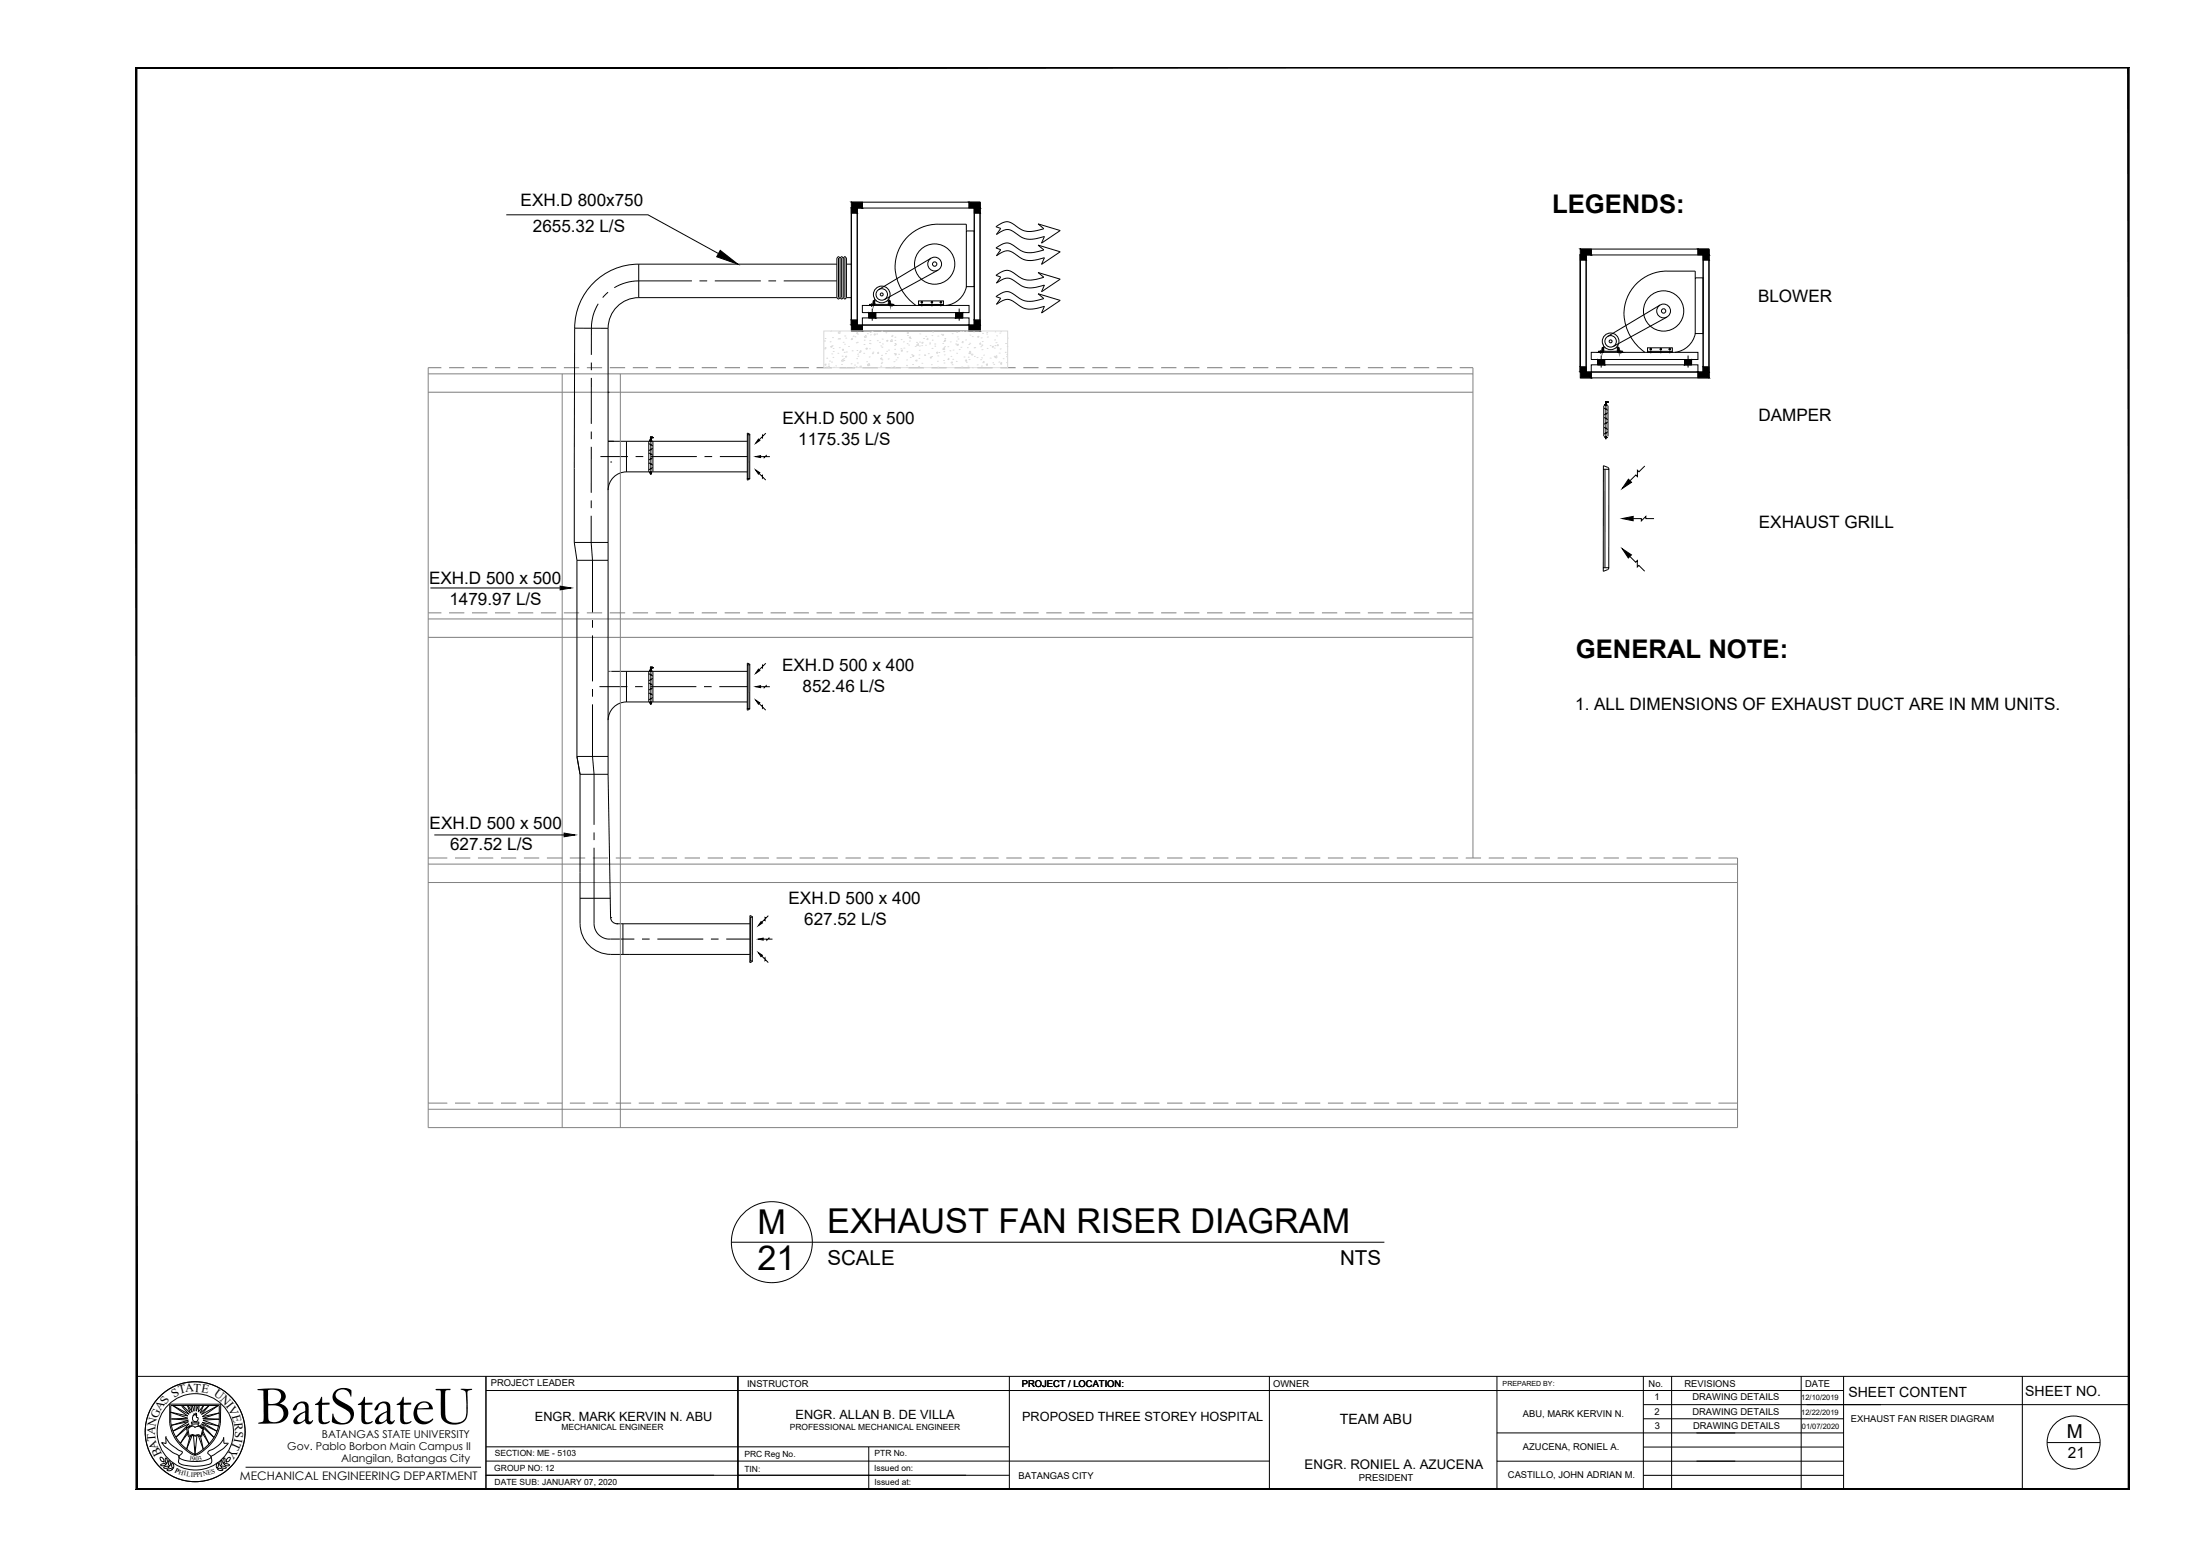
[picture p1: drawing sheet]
<svg xmlns="http://www.w3.org/2000/svg" width="420mm" height="297mm" viewBox="0 0 420 297" stroke-linecap="round" stroke-linejoin="round" font-family="sans-serif">
<!-- layer: 0 -->
<g fill="none" stroke="#000" stroke-width=".19">
<path d="M96.7 41h27.1l13.4 7.4M160.1 49.3v7.5M160.4 49.3l-.3-.3-.3 .3v7.5l.3 .3 .3-.3M160.4 49.3v7.5M160.4 56.8l.3 .3 .3-.3M160.4 49.3l.3-.3 .3 .3M160.7 49.3v7.5M161 49.3v7.5M161 49.3l.4-.3 .2 .3v7.5l-.2 .3-.4-.3M161.4 49.3v7.5M116.1 74.9h.1M116.6 88.2h.1"/>
<path d="M82.2 112.2h24.8M83 159.4h24.7M110.8 171.5h5.7M113.5 171.5v4.8a2.94 2.94 0 0 0 3.1 3h4.5M116.6 175.2h.1M117.8 176.3h.1M122.6 179.3h1.5M125.5 179.3h8.8M135.8 179.3h1.4M138.7 179.3h4.5M139.7 237.1h124.7"/>
<circle cx="147.4" cy="237.1" r="7.7"/>
</g>
<g fill="none" stroke="#808080" stroke-width=".19">
<path d="M81.8 71.4h199.5M81.8 74.9h199.5M84.3 70.2h-2.5v145.1h250v-51.5h-3.6M85.8 70.2h2.9M90.1 70.2h3M94.5 70.2h3M98.9 70.2h2.9M103.3 70.2h2.9M107.7 70.2h2.9M112.1 70.2h2.9M116.5 70.2h2.9M120.9 70.2h2.9"/>
<path d="M125.2 70.2h3M129.6 70.2h2.9M134 70.2h2.9M138.4 70.2h2.9M142.8 70.2h2.9M147.2 70.2h2.9M151.6 70.2h2.9M155.9 70.2h3M160.3 70.2h3M164.7 70.2h3M169.1 70.2h2.9M173.5 70.2h2.9"/>
<path d="M177.9 70.2h2.9M182.3 70.2h2.9M186.7 70.2h2.9M191.1 70.2h2.9M195.4 70.2h3M199.8 70.2h2.9M204.2 70.2h2.9M208.6 70.2h2.9M213 70.2h2.9M217.4 70.2h2.9M221.8 70.2h2.9M226.1 70.2h3"/>
<path d="M230.5 70.2h3M234.9 70.2h2.9M239.3 70.2h2.9M243.7 70.2h2.9M248.1 70.2h2.9M252.5 70.2h2.9M256.9 70.2h2.9M261.2 70.2h3M265.6 70.2h3M270 70.2h2.9M274.4 70.2h2.9M278.8 70.2h2.5v93.6"/>
<path d="M81.8 118.2h199.5M81.8 117h2.5M85.8 117h2.9M90.1 117h3M94.5 117h3M98.9 117h2.9M103.3 117h2.9M107.7 117h2.9M112.1 117h2.9M116.5 117h2.9M120.9 117h2.9M125.2 117h3"/>
<path d="M129.6 117h2.9M134 117h2.9M138.4 117h2.9M142.8 117h2.9M147.2 117h2.9M151.6 117h2.9M155.9 117h3M160.3 117h3M164.7 117h3M169.1 117h2.9M173.5 117h2.9M177.9 117h2.9"/>
<path d="M182.3 117h2.9M186.7 117h2.9M191.1 117h2.9M195.4 117h3M199.8 117h2.9M204.2 117h2.9M208.6 117h2.9M213 117h2.9M217.4 117h2.9M221.8 117h2.9M226.1 117h3M230.5 117h3"/>
<path d="M234.9 117h2.9M239.3 117h2.9M243.7 117h2.9M248.1 117h2.9M252.5 117h2.9M256.9 117h2.9M261.2 117h3M265.6 117h3M270 117h2.9M274.4 117h2.9M278.8 117h2.5M81.8 121.7h199.5"/>
<path d="M81.8 165h250M81.8 163.8h3.6M81.8 168.5h250M86.9 163.8h2.9M91.3 163.8h2.9M95.7 163.8h2.9M100.1 163.8h2.9M104.4 163.8h3M108.8 163.8h3M113.2 163.8h2.9M117.6 163.8h2.9M122 163.8h2.9"/>
<path d="M126.4 163.8h2.9M130.8 163.8h2.9M135.1 163.8h3M139.5 163.8h3M143.9 163.8h3M148.3 163.8h2.9M152.7 163.8h2.9M157.1 163.8h2.9M161.5 163.8h2.9M165.9 163.8h2.9M170.3 163.8h2.9M174.6 163.8h3"/>
<path d="M179 163.8h2.9M183.4 163.8h2.9M187.8 163.8h2.9M192.2 163.8h2.9M196.6 163.8h2.9M201 163.8h2.9M205.3 163.8h3M209.7 163.8h3M214.1 163.8h2.9M218.5 163.8h2.9M222.9 163.8h2.9M227.3 163.8h2.9"/>
<path d="M231.7 163.8h2.9M236.1 163.8h2.9M240.4 163.8h3M244.8 163.8h3M249.2 163.8h2.9M253.6 163.8h2.9M258 163.8h2.9M262.4 163.8h2.9M266.8 163.8h2.9M271.2 163.8h2.9M275.5 163.8h3M279.9 163.8h3"/>
<path d="M284.3 163.8h2.9M288.7 163.8h2.9M293.1 163.8h2.9M297.5 163.8h2.9M301.9 163.8h2.9M306.2 163.8h3M310.6 163.8h3M315 163.8h3M319.4 163.8h2.9M323.8 163.8h2.9M81.8 211.8h250M81.8 210.6h3.6"/>
<path d="M86.9 210.6h2.9M91.3 210.6h2.9M95.7 210.6h2.9M100.1 210.6h2.9M104.4 210.6h3M108.8 210.6h3M113.2 210.6h2.9M117.6 210.6h2.9M122 210.6h2.9M126.4 210.6h2.9M130.8 210.6h2.9M135.1 210.6h3"/>
<path d="M139.5 210.6h3M143.9 210.6h3M148.3 210.6h2.9M152.7 210.6h2.9M157.1 210.6h2.9M161.5 210.6h2.9M165.9 210.6h2.9M170.3 210.6h2.9M174.6 210.6h3M179 210.6h2.9M183.4 210.6h2.9M187.8 210.6h2.9"/>
<path d="M192.2 210.6h2.9M196.6 210.6h2.9M201 210.6h2.9M205.3 210.6h3M209.7 210.6h3M214.1 210.6h2.9M218.5 210.6h2.9M222.9 210.6h2.9M227.3 210.6h2.9M231.7 210.6h2.9M236.1 210.6h2.9M240.4 210.6h3"/>
<path d="M244.8 210.6h3M249.2 210.6h2.9M253.6 210.6h2.9M258 210.6h2.9M262.4 210.6h2.9M266.8 210.6h2.9M271.2 210.6h2.9M275.5 210.6h3M279.9 210.6h3M284.3 210.6h2.9M288.7 210.6h2.9M293.1 210.6h2.9"/>
<path d="M297.5 210.6h2.9M301.9 210.6h2.9M306.2 210.6h3M310.6 210.6h3M315 210.6h3M319.4 210.6h2.9M323.8 210.6h2.9M328.2 210.6h3.6"/>
</g>
<!-- layer: 05_AC-EX.DUCT -->
<g fill="none" stroke="#000" stroke-width=".19">
<path d="M161.6 56.8h1M114.7 87.2h5.2M119.6 90.1h23.1M119.6 90.1a3.5 3.5 0 0 0-3.5 3.5M121.4 87.2h1.5M124.3 87.2h8.8M134.5 87.2h1.5M137.5 87.2h5.2M142.7 84.2h-23.1v5.9M114.5 131.1h5.3M116.7 128.2h26M119.6 128.2v5.8"/>
<path d="M119.6 134h23.1M119.6 134a3.5 3.5 0 0 0-3.5 3.5M121.3 131.1h1.4M124.2 131.1h8.8M134.5 131.1h1.4M137.4 131.1h5.3M117.8 176.3h25.4M119 176.3v5.9M120.1 182.2h23.1"/>
</g>
<!-- layer: exhaust -->
<g fill="none" stroke="#000" stroke-width=".19">
<path d="M114.2 58a8.9 8.9 0 0 0-1.3 4.7v5.1M116.1 55.8l-1 1M122 56.8h37.8M122 50.4h37.8M122 50.4v6.4M122 56.8a5.8 5.8 0 0 0-5.9 5.9M122 50.4a12.2 12.2 0 0 0-12.3 12.2M132.1 53.6h-10.1a9.1 9.1 0 0 0-4.7 1.3M133.6 53.6h1.5M136.5 53.6h8.8M146.8 53.6h1.4M149.7 53.6h10.1"/>
<path d="M161.6 50.4h1M109.7 62.6v41M109.7 62.6l6.4 .1v85.1M112.9 69.2v1.5M112.9 72.1v8.8M112.9 98.5v5.1l.3 3.4v9.9M112.9 95.5v1.5M112.9 82.4v1.4M112.9 85.3v8.8M116.1 84.2h3.5M109.7 103.6l.5 3.4M109.7 103.6h6.4"/>
<path d="M110.2 107v37.4M110.2 107h5.9M113.2 118.4v1.4M113.2 121.3v8.8M113.2 131.5v1.5M113.2 134.5v9.9l.3 3.4v9.7M110.2 144.4l.6 3.4M110.2 144.4h5.9M110.8 147.8v28.5a5.8 5.8 0 0 0 5.8 5.9h3.5M110.8 147.8h5.3M113.5 158.9v1.5M116.1 147.8l.5 27.4"/>
<path d="M113.5 161.8v9.7M116.6 175.2a1.2 1.2 0 0 0 1.2 1.1"/>
</g>
<!-- layer: 01_AC-EQUIP -->
<g fill="none" stroke="#000" stroke-width=".19">
<path d="M162.6 38.6h24.6v24.6h-24.6M162.6 39.7v22.4M163.7 39.7h22.4v22.4h-22.4zM164.7 38.6v1.1M185.1 38.6v1.1M162.6 40.7h1.1M164.7 58.3h20.4v1.4h-20.4zM165.9 59.7h1.3v1h-1.3zM166.1 58.1h.9v.2h-.9zM166.4 57.9v.7M166.6 57.9h.6M166.6 58.9v2.3"/>
<path d="M166.8 57.4h.2v.9h-.2zM167.4 57.4h-.4v.7h2.8v-.7h-.4M169.5 57.9h.7M169.8 58.1h.9v.2h-.9zM169.8 57.4h.2v.9h-.2zM170.3 57.9v.7M175.4 57.4h4.8v.9h-4.8zM175.4 58.1h4.8M175.9 57.7h.4M176.1 57.5v.4M176.1 58v.5M177.8 57.7h.4"/>
<path d="M177.8 49.3l-10 6M178 57.5v.4M178 58v.5M179.1 51.6l-10.2 5.6M179.2 42.8h5.4v1.3M179.2 42.8a8.2 8.2 0 0 0-7.5 4.8 8.2 8.2 0 0 0 1.2 8.7l2 2M179.5 57.7h.4M179.7 57.5v.4M179.7 58v.5M182.5 59.7h1.4v1h-1.4zM183.2 58.9v2.3M184.6 44.1h1.5v10.6h-1.5z"/>
<path d="M184.6 54.7a4.5 4.5 0 0 1-3.9 3.6M186.1 40.7h1.1M301.8 47.5v.1M301.8 48.7v22.3M301.8 47.5h24.6v24.6h-24.6M301.8 49.6h1.1M302.9 48.7h22.4v22.3h-22.4zM302.9 48.7v22.3M303.9 47.5v1.2M317 58.2l-10 6M323.8 53v-1.2l-5.4-.1a8.2 8.2 0 0 0-7.5 4.8 8.2 8.2 0 0 0 1.2 8.8l2 2M323.8 53h1.5v10.7h-1.5z"/>
<path d="M324.3 47.5v1.2M325.3 49.6h1.1M162.6 61.1h1.1M164.7 60.7h20.4v1.4h-20.4zM164.7 62.1v1.1M185.1 62.1v1.1M186.1 61.1h1.1M301.8 70.1h1.1M303.9 67.3h20.4v1.3h-20.4zM303.9 69.6h20.4v1.4h-20.4zM303.9 71v1.1M305.1 68.6h1.4v1h-1.4z"/>
<path d="M305.3 67.1h.9v.2h-.9zM305.6 66.9v.6M305.8 66.8h.7M305.8 67.9v2.3M306 66.4h.2v.9h-.2zM306.6 66.4h-.4v.7h2.8v-.7h-.4M308.7 66.8h.7M309 67.1h.9v.2h-.9zM309 66.4h.2v.9h-.2zM309.5 66.9v.6M314.6 66.4h4.8v.9h-4.8zM314.6 67.1h4.8"/>
<path d="M315.1 66.7h.4M315.3 66.4v.5M315.3 66.9v.5M317 66.7h.4M317.2 66.4v.5M317.2 66.9v.5M318.3 60.5l-10.2 5.6M318.7 66.7h.4M318.9 66.4v.5M318.9 66.9v.5M321.7 68.6h1.4v1h-1.4zM322.4 67.9v2.3"/>
<path d="M323.8 63.7a4.5 4.5 0 0 1-3.9 3.6M324.3 71v1.1M325.3 70.1h1.1"/>
<circle cx="168.4" cy="56.2" r="1.59"/>
<circle cx="168.4" cy="56.2" r="1.1"/>
<circle cx="168.4" cy="56.2" r=".28"/>
<circle cx="176.1" cy="57.7" r=".14"/>
<circle cx="178" cy="57.7" r=".14"/>
<circle cx="178.5" cy="50.4" r="3.8"/>
<circle cx="178.5" cy="50.4" r="1.32"/>
<circle cx="178.5" cy="50.4" r=".42"/>
<circle cx="179.7" cy="57.7" r=".14"/>
<circle cx="317.7" cy="59.4" r="3.8"/>
<circle cx="317.7" cy="59.4" r="1.32"/>
<circle cx="317.7" cy="59.4" r=".42"/>
<circle cx="307.6" cy="65.2" r="1.59"/>
<circle cx="307.6" cy="65.2" r="1.1"/>
<circle cx="307.6" cy="65.2" r=".28"/>
<circle cx="315.3" cy="66.7" r=".14"/>
<circle cx="317.2" cy="66.7" r=".14"/>
<circle cx="318.9" cy="66.7" r=".14"/>
</g>
<g fill="#000" stroke="#000" stroke-width=".19">
<path d="M162.6 39.7l1.1 1v-1zM162.6 39.7l1.1 1h-1.1z"/>
<path d="M162.6 38.6l2.1 1.1v-1.1zM162.6 38.6l2.1 1.1h-2.1z"/>
<path d="M185.1 38.6l2.1 1.1v-1.1zM185.1 38.6l2.1 1.1h-2.1z"/>
<path d="M186.1 39.7l1.1 1v-1zM186.1 39.7l1.1 1h-1.1z"/>
<path d="M166.1 58.1h.7l-.7 .2zM166.1 58.3h.7v-.2z"/>
<path d="M166.8 57.4v.9l.2-.9zM167 57.4v.9h-.2z"/>
<path d="M165.9 59.7l1.3 1v-1zM165.9 59.7l1.3 1h-1.3z"/>
<path d="M169.8 57.4h.2v.9zM169.8 57.4v.9h.2z"/>
<path d="M170 58.1l.7 .2v-.2zM170 58.1l.7 .2h-.7z"/>
<path d="M182.5 59.7h1.4l-1.4 1zM182.5 60.7h1.4v-1z"/>
<path d="M301.8 48.7l1.1 .9v-.9zM301.8 48.7l1.1 .9h-1.1z"/>
<path d="M301.8 47.5l2.1 1.2v-1.2zM301.8 47.5l2.1 1.2h-2.1z"/>
<path d="M324.3 47.5l2.1 1.2v-1.2zM324.3 47.5l2.1 1.2h-2.1z"/>
<path d="M325.3 48.7l1.1 .9v-.9zM325.3 48.7l1.1 .9h-1.1z"/>
<path d="M162.6 61.1l1.1 1v-1zM162.6 61.1l1.1 1h-1.1z"/>
<path d="M162.6 62.1l2.1 1.1v-1.1zM162.6 62.1l2.1 1.1h-2.1z"/>
<path d="M186.1 61.1l1.1 1v-1zM186.1 61.1l1.1 1h-1.1z"/>
<path d="M185.1 62.1l2.1 1.1v-1.1zM185.1 62.1l2.1 1.1h-2.1z"/>
<path d="M301.8 70.1l1.1 .9v-.9zM301.8 70.1l1.1 .9h-1.1z"/>
<path d="M301.8 71l2.1 1.1v-1.1zM301.8 71l2.1 1.1h-2.1z"/>
<path d="M305.3 67.1h.7l-.7 .2zM305.3 67.3h.7v-.2z"/>
<path d="M306 66.4v.9l.2-.9zM306.2 66.4v.9h-.2z"/>
<path d="M305.1 68.6l1.4 1v-1zM305.1 68.6l1.4 1h-1.4z"/>
<path d="M309 66.4h.2v.9zM309 66.4v.9h.2z"/>
<path d="M309.2 67.1l.7 .2v-.2zM309.2 67.1l.7 .2h-.7z"/>
<path d="M321.7 68.6h1.4l-1.4 1zM321.7 69.6h1.4v-1z"/>
<path d="M325.3 70.1l1.1 .9v-.9zM325.3 70.1l1.1 .9h-1.1z"/>
<path d="M324.3 71l2.1 1.1v-1.1zM324.3 71l2.1 1.1h-2.1z"/>
</g>
<!-- layer: exhaust grill -->
<path d="M190.2 47.3a3.5 3.5 0 0 1 2.2-.9 7.8 7.8 0 0 1 2.7 1.5 5.5 5.5 0 0 0 4.3-.2l-1.1-.9 4.2 1.3-3.6 2.4 .6-1.3a5.2 5.2 0 0 1-4.6 0l-.2-.1a3.4 3.4 0 0 0-2.4-1.2l-.9 .2-1.1 .7 .8-1.1zM190.2 43.3a3.5 3.5 0 0 1 2.2-1 5.2 5.2 0 0 1 2.4 1.4 4.6 4.6 0 0 0 3.9 .1l.7-.1-1.1-1 4.2 1.3-3.6 2.4 .6-1.3a5.3 5.3 0 0 1-4.6 .1l-.2-.2a4.2 4.2 0 0 0-2.3-1.2 3.6 3.6 0 0 0-2.1 1l.8-1.2zM190.2 56.6a3.5 3.5 0 0 1 2.2-.9 7.8 7.8 0 0 1 2.7 1.5 5.5 5.5 0 0 0 4.3-.2l-1.1-.9 4.2 1.2-3.6 2.4 .6-1.2a5.3 5.3 0 0 1-4.6 0l-.2-.1a3.4 3.4 0 0 0-2.4-1.2l-.9 .2-1.1 .7 .8-1.2zM190.2 52.6a3.5 3.5 0 0 1 2.2-1 5.2 5.2 0 0 1 2.4 1.4 4.5 4.5 0 0 0 3.9 .1l.7-.2-1.1-.9 4.2 1.3-3.6 2.4 .6-1.3a5.3 5.3 0 0 1-4.6 .1l-.2-.2a4.2 4.2 0 0 0-2.3-1.2 3.6 3.6 0 0 0-2.1 .9l.8-1.1z" fill="none" stroke="#000" stroke-width=".19"/>
<!-- layer: A-Handrail -->
<g fill="none" stroke="#dbdbdb" stroke-width=".19">
<path d="M157.3 63.2h35.1v7h-35.1zM157.4 65.1h.1M157.5 69.6l.3-.1-.1 .2zM157.5 65.1h.1M157.6 64.6h.1M157.7 66.3l.1 .3h-.3zM157.8 70.1h.1M157.9 68.4h.1M158.2 69.5h.1M158.4 68.9h.1M158.4 70.1v-.3l-.3 .3h.3M158.5 65.2h.1"/>
<path d="M158.6 66.2l.3-.1-.1 .3zM158.6 63.2h.1M158.8 69.1h.1M158.9 67.6h.1M158.9 66h.1M159 64.4h.1M159.1 68.2h.1M159.1 66.5h.1M159.1 67.1h.1M159.2 70.1h.1M159.6 69.8h.1M160 67.4h.1"/>
<path d="M160.1 64.7h.1M160.2 64.7h.1M160.3 66.4h.1M160.3 63.2l-.1 .1 .3 .1-.1-.2M160.3 64.7h.1M160.4 63.2v.5l-.4-.1zM160.7 69.6h.1M160.8 68h.1M161 68.5l.1 .5-.4-.1zM161 65.3h.1M161.1 66.9v-.3l-.3 .3h.3M161.1 68.5h.1"/>
<path d="M161.2 68.8h.1M161.2 67.3h.1M161.3 65.7h.1M161.3 64.1h.1M161.4 68.1l.3-.1-.1 .2zM161.5 64.5h.1M161.6 67.2h.1M161.7 70.1l-.1 .1M161.7 70.1v.1M162.1 66.2h.1M162.5 64.7l.4-.1-.1 .2zM162.5 69.5h.1"/>
<path d="M162.5 64.8h.1M162.7 67h.1M162.9 70.1h.1M162.9 64.2h.1M163.2 69.7h.1M163.3 64.3h.1M163.5 70h.1M163.5 65.5h.1M163.6 68.5h.1M163.7 66.9h.1M163.7 65.3h.1M163.7 69.3h.1"/>
<path d="M163.8 63.8h.1M163.8 63.4v.3l-.3-.1zM163.8 67.6h.1M163.9 68h.1M164.1 67.3h.1M164.4 66.9l.1 .3h-.3zM164.4 70.1l.1-.3-.3 .2 .2 .1M165 67.5h.1M165 65.8h.1M165 64.9h.1M165.3 66.6l.4-.2-.1 .3zM165.4 64.4v-.4l-.4 .4h.4"/>
<path d="M165.5 66.5h.1M165.5 69.1h.1M165.7 69.6h.1M165.7 63.7h.1M165.7 69.8h.1M165.9 69.7h.1M166 68.1h.1M166 69.3l.1 .5-.5-.1zM166 65.6h.1M166.1 66.6h.1M166.1 65h.1M166.2 63.5h.1"/>
<path d="M166.2 65.6h.1M166.2 63.9h.1M166.5 63.2l.2 .1M166.6 67.5h.1M166.6 67.4h.1M166.7 67.2h.1M166.8 63.2l-.1 .1M167.2 64l-.1-.3-.2 .2 .3 .1M167.4 63.8h.1M167.5 65h.1M167.8 67.2v.3h-.3zM168 65.4h.1"/>
<path d="M168.1 68.4l.4-.1-.1 .3zM168.2 69.9h.1M168.2 66h.1M168.3 69.4h.1M168.4 67.8h.1M168.4 69.2h.1M168.4 63.2h.1M168.4 66.3h.1M168.4 68.7h.1M168.5 64.7h.1M168.5 65.7h.1M169.1 67.5h.1"/>
<path d="M169.2 63.5h.1M169.3 65.1l.3-.2-.1 .3zM169.3 67.1h.1M169.6 68.5h.1M169.7 66.8h.1M170 65.1h.1M170.2 70.1h.1M170.4 64.8v.4l-.4-.1zM170.5 64v.3l-.2-.1 .2-.2M170.7 70h.1M170.7 69h.1M170.8 67.5h.1"/>
<path d="M170.8 65.9h.1M170.8 66.7h.1M170.9 64.4h.1M170.9 65h.1M170.9 70.2h.1M170.9 65.6h.1M171 65.8h.1M171.1 68.7h.1M171.1 67.5l.1 .3h-.3zM171.4 68.3h.1M171.6 67.6h.1M172.1 66.6h.1"/>
<path d="M172.1 64.8h.1M172.4 66.8l-.1 .3-.2-.2 .3-.1M172.5 65.3h.1M172.6 66.4h.1M173.1 69.8h.1M173.1 68.7h.1M173.2 67.2h.1M173.2 70.1h.1M173.2 63.5l.3-.1-.1 .3zM173.2 65.6h.1M173.3 64h.1M173.5 65.9h.1"/>
<path d="M173.7 65.1h.1M173.8 68.2h.1M173.8 64.3l.1 .2h-.3zM173.9 64.6h.1M174.1 67.7h.1M174.3 69.6h.1M174.3 67.9h.1M174.5 68.1v-.3l-.2 .2 .2 .1M174.8 66.1h.1M174.8 68.8l.4-.1-.1 .3zM175 65.4h.1M175.4 65.5v.5l-.4-.1z"/>
<path d="M175.4 70h.1M175.5 68.4h.1M175.5 67.8h.1M175.6 66.9h.1M175.6 66.1h.1M175.6 65.3h.1M175.7 63.7h.1M176 65.4l.3-.1-.1 .3zM176 66h.1M176.1 69.4h.1M176.4 64.6h.1M176.6 67.8h.1"/>
<path d="M176.8 65.9h.1M176.8 64.2h.1M177.2 64.5v.3h-.2zM177.3 67.5h.1M177.5 65.7h.1M177.5 65.5h.1M177.8 68.1l.1 .3-.3-.1zM177.9 69.6h.1M177.9 68.1h.1M178 64.1h.1M178 66.5h.1M178 64.9h.1"/>
<path d="M178.1 63.4h.1M178.5 65.7h.1M178.5 66.1h.1M178.8 67.3l.3-.1-.1 .3zM179 69h.1M179.1 67.9h.1M179.1 70.1h.1M179.1 64.2h.1M179.3 67.3h.1M179.8 63.8h.1M179.9 63.9l.3-.1-.1 .3zM180 65.6h.1"/>
<path d="M180.2 68.8h.1M180.2 67.1h.1M180.2 65.2h.1M180.3 69.3h.1M180.3 67.7h.1M180.4 66.3v.5l-.4-.1zM180.4 66.2h.1M180.4 64.6h.1M180.6 64.8v.3h-.3zM181 66.2h.1M181.2 68.4l.1 .3-.3-.1zM181.4 67h.1"/>
<path d="M181.5 65.3h.1M181.6 69.2l.3-.1-.1 .3zM181.6 68h.1M181.8 69.6h.1M181.8 63.7h.1M182 68.6h.1M182 66.8h.1M182.5 65.7h.1M182.6 69h.1M182.6 65.1h.1M182.7 67.4h.1M182.7 63.4h.1"/>
<path d="M182.7 65.8l.3-.1-.1 .3zM182.8 65.9h.1M182.8 64.3h.1M183 64.7h.1M183.2 66.7h.1M183.4 63.3h.1M183.5 66.3h.1M183.7 70h.1M183.9 63.3h.1M183.9 65.1l.1 .3h-.3zM184.1 68.2h.1M184.4 64.9h.1"/>
<path d="M184.6 68.7v.2h-.3zM184.6 69.1h.1M184.6 63.2h.1M184.8 66.4h.1M184.9 69.9h.1M184.9 68.2h.1M185 65.8h.1M185.1 68.6h.1M185.1 67.1h.1M185.2 65.5h.1M185.2 64h.1M185.4 67.1v.4h-.4z"/>
<path d="M185.5 67.7l.3-.1-.1 .2zM185.7 70.2h.1M185.7 64.3h.1M185.9 63.4h.1M186 66.4h.1M186.1 68h.1M186.2 66.3h.1M186.6 68.3h.1M186.6 69.7h.1M186.6 64.3l.4-.1-.1 .3zM187.3 65.4v.3h-.3zM187.3 68.7h.1"/>
<path d="M187.3 66.2h.1M187.4 64.5h.1M187.4 69.9h.1M187.5 68.3h.1M187.5 65.9h.1M187.5 66.8h.1M187.6 65.2h.1M187.6 63.6h.1M187.9 67.8h.1M187.9 68.9l.1 .3h-.3zM188.4 69.7h.1M188.4 63.8h.1"/>
<path d="M188.4 63.5h.1M188.5 66.5h.1M188.6 64.3h.1M188.6 69.4l-.1 .3-.2-.1 .3-.1M189.1 66h.1M189.1 68.4h.1M189.6 69.3h.1M189.7 66.3l.1-.2-.4 .1 .3 .1M189.8 69.6h.1M189.8 68h.1M189.9 66.5h.1M189.9 64.9h.1"/>
<path d="M190 63.3h.1M190 66h.1M190 68.2h.1M190.2 65.4h.1M190.3 64.1h.1M190.4 67.9v.4l-.4-.1zM190.7 66h-.3l.2-.3 .1 .3M190.8 69.1h.1M190.8 67.4h.1M190.9 63.6h.1M191 66.6h.1M191.1 69.2h.1"/>
<path d="M191.2 63.3h.1M191.3 69.2v.3h-.3zM191.6 68.5h.1M192 67.3h.1M192 65.6h.1M192.2 69.2h.1M192.3 67.7h.1M192.3 66.1h.1M192.4 64.5h.1M192.4 68l-.2 .1 .2 .1"/>
</g>
<!-- layer: 0 -->
<path d="M116.1 128.2h.5" fill="none" stroke="#f00" stroke-width=".19"/>
<!-- layer: A.C.VOLUM DAMPER -->
<g fill="none" stroke="#000" stroke-width=".19">
<path d="M306.3 77.4v5.9M306.3 77.9l.8 .4M306.3 79.7l.8 .4M306.5 77.4l.3-.2-.3 .2M306.5 77.4h.4M306.6 77.2l-.1 .1M306.6 77.4l.2-.2-.2 .2M306.6 77.1l.2-.1-.2 .1M306.6 76.9l.3-.2-.3 .2M306.6 76.8l.1-.1-.1 .1M306.6 76.7h.1h-.1M306.6 76.7h.1"/>
<path d="M306.6 77.2l.2-.2-.2 .2M306.6 77.2h-.1v.2M306.6 76.7v.5M306.6 76.7h.5M306.7 76.7h.1M306.7 77.4l.2-.1zM306.7 76.7h-.1M306.7 77.4v6M306.7 77.4l.2-.1-.1 .1M306.7 76.7l-.1 .1M306.8 77.4l.1-.1zM306.8 77.2l-.2 .2"/>
<path d="M306.8 77.2l-.3 .2M306.8 76.7l-.2 .1M306.8 77.1l-.3 .3M306.8 77l-.3 .3M306.8 77.1l-.2 .1M306.8 77.2h.1M306.8 76.9l-.2 .2M306.8 76.8l-.2 .2M306.8 76.8h.3M306.8 76.8v.4M306.8 76.7l-.2 .1zM306.8 77.4h.1"/>
<path d="M306.8 76.7l-.2 .2 .3-.2M306.9 77.2l-.3 .2zM306.9 77.4h.1M306.9 77.2v.2M306.9 76.7l-.3 .3 .2-.2M307 76.7l-.2 .1M307.1 78.8l-.8 .4M307.1 76.8h.1M307.1 76.7l-.2 .1M307.1 77.4v5.9M307.1 76.7v.1M307.1 76.7l-.1 .1"/>
<path d="M123.9 84.2v5.9M123.9 84.7l.8 .4M123.9 88.4l.8 .4M123.9 86.5l.8 .4M124.1 84.2l.3-.2-.3 .2M124.1 84.2l.3-.3-.3 .3M124.1 84v.2M124.1 90.3v-.2l.3 .2M124.1 84h.1M124.1 90.3l.2-.2 .1 .1-.2 .2M124.1 90.1l.3 .3M124.1 90.1l.3 .2"/>
<path d="M124.1 90.3h.3M124.1 90.2l.3 .2M124.1 90.3h.1M124.1 90.2l.1 .1M124.1 84.2h.4M124.2 84h-.1M124.2 84.2l.2-.2-.2 .2M124.2 84l-.1 .1 .3-.2-.3 .2 .1-.1M124.2 83.7l.3-.3-.3 .3M124.2 83.7l.2-.3-.2 .3M124.2 83.6l.2-.2-.2 .2M124.2 83.5l.1-.1z"/>
<path d="M124.2 83.6l.1-.2-.1 .2M124.2 83.5l.1-.1-.1 .1M124.2 83.5h.1M124.2 83.4h.1M124.2 83.9l.2-.1-.2 .2M124.2 83.7l.2-.1-.2 .2M124.2 83.4v.6M124.2 83.4h.5M124.2 90.3h.1M124.2 90.3v.3M124.2 90.3l.2 .1M124.2 90.1l.2 .2"/>
<path d="M124.3 83.4l-.1 .1M124.3 84.2l.2-.1-.2 .1M124.3 84.2v6M124.4 90.3v.3M124.4 83.4l-.2 .2M124.4 84l-.2 .2M124.4 84l-.3 .2M124.4 83.8l-.2 .2M124.4 83.7l-.2 .1M124.4 84h.1M124.4 90.1v.2M124.4 90.2v-.1l-.3 .2"/>
<path d="M124.4 90.1l-.2 .2h-.1l.2-.2 .1 .1v.1M124.4 90.1l-.2 .3M124.5 84.2h.1M124.5 84l-.3 .2M124.5 84.2h-.1M124.5 84.2h-.1zM124.5 84.1l-.1 .1M124.5 84l-.2 .2M124.5 84v.2M124.5 84.1l-.2 .1M124.5 83.4l-.3 .3M124.5 83.4l-.3 .4"/>
<path d="M124.6 83.4l-.2 .2M124.7 85.6l-.8 .4M124.7 89.2l-.8 .5M124.7 87.4l-.8 .4M124.7 83.4l-.2 .2M124.7 84.2v5.9M124.7 83.4l-.1 .2M124.7 83.4v.2M124.7 83.6h-.3v.4M124.7 83.6h.1M124.7 83.5l-.1 .1 .1-.1M306.3 81.6l.8 .4"/>
<path d="M306.5 83.5h.3M306.5 83.5v-.2l.3 .2M306.5 83.3l.2 .2M306.5 83.4l.1-.1 .2 .2M306.5 83.3l.3 .2M306.5 83.4l.2 .2M306.5 83.4l.2 .1M306.5 83.5l.3-.2-.1 .2M306.7 83.3l.1 .2M306.7 83.5v.1M306.7 83.3l-.1 .2 .2-.2M306.7 83.3l.1 .1"/>
<path d="M306.7 83.5l-.1 .1M306.7 83.3l-.2 .2M306.7 83.5v.3M306.8 83.5h.1M306.8 83.3l-.2 .2v.3M306.8 83.4l-.1 .1M306.8 83.4v.1M306.8 83.3v.2M307.1 82.4l-.8 .5M307.1 80.6l-.8 .4M123.9 128.2v5.8M123.9 128.6l.8 .4"/>
<path d="M123.9 132.3l.8 .4M123.9 130.4l.8 .4M124.1 128.2l.3-.3-.3 .3M124.1 128.1l.3-.2-.3 .2M124.1 127.9v.3M124.1 134.3v-.3l.3 .3M124.1 127.9h.1M124.1 134.3h.3M124.1 128.2h.4M124.1 134.3l.3-.3-.2 .3M124.2 127.9l-.1 .1M124.2 128.2l.2-.3-.2 .3"/>
<path d="M124.2 127.9l.2-.1-.3 .2M124.2 127.6l.3-.2-.3 .2M124.2 127.6l.2-.2-.2 .2M124.2 127.5l.2-.1-.2 .1M124.2 127.5l.1-.1zM124.2 127.5l.1-.1-.1 .1M124.2 127.4h.1M124.2 127.4v.5M124.2 127.9l-.1 .2 .3-.3-.3 .3M124.2 127.9l.2-.2-.3 .3M124.2 127.4h.5M124.2 134l-.1 .1 .1 .2"/>
<path d="M124.2 134.3h.1M124.2 134.3v.3M124.2 134.3l.2 .1M124.3 128.2l.2-.2-.2 .2M124.3 128.2v5.9M124.4 134.3v.3M124.4 134.3l-.3-.3 .3 .3M124.4 127.9l-.2 .3M124.4 127.9l-.3 .3M124.4 127.7l-.2 .2M124.4 127.6l-.2 .2M124.4 127.9h.1"/>
<path d="M124.4 128.2l.1-.1-.1 .1M124.4 127.4l-.2 .1M124.4 128.2h.1M124.4 134v.3M124.4 127.4l-.2 .2M124.4 134.1l-.1-.1-.1 .3M124.4 134l-.2 .3-.1-.1 .2-.2 .1 .2v.1M124.4 134l-.2 .3M124.4 134.2l-.2-.2 .2 .3M124.4 134.2v.1M124.5 128.2h.1M124.5 127.9l-.3 .3"/>
<path d="M124.5 128.1l-.1 .1M124.5 128l-.2 .2M124.5 127.9v.3M124.5 127.4l-.3 .2M124.6 127.4l-.4 .3 .2-.2M124.7 127.4l-.2 .1M124.7 129.5l-.8 .4M124.7 133.2l-.8 .4M124.7 131.3l-.8 .4M124.7 128.2v5.8M124.7 127.4v.1M124.7 127.5h-.3v.4"/>
<path d="M124.7 127.5h.1M124.7 127.4l-.1 .1h.1"/>
<circle cx="306.7" cy="78.1" r=".08"/>
<circle cx="306.7" cy="79.9" r=".08"/>
<circle cx="306.7" cy="79" r=".08"/>
<circle cx="124.3" cy="88.6" r=".08"/>
<circle cx="124.3" cy="86.7" r=".08"/>
<circle cx="124.3" cy="87.6" r=".08"/>
<circle cx="124.3" cy="85.8" r=".08"/>
<circle cx="124.3" cy="84.9" r=".08"/>
<circle cx="124.3" cy="89.5" r=".08"/>
<circle cx="306.7" cy="82.7" r=".08"/>
<circle cx="306.7" cy="81.8" r=".08"/>
<circle cx="306.7" cy="80.8" r=".08"/>
<circle cx="124.3" cy="133.4" r=".08"/>
<circle cx="124.3" cy="131.5" r=".08"/>
<circle cx="124.3" cy="129.7" r=".08"/>
<circle cx="124.3" cy="128.8" r=".08"/>
<circle cx="124.3" cy="132.5" r=".08"/>
<circle cx="124.3" cy="130.6" r=".08"/>
</g>
<!-- layer: 0 -->
<path d="M137.6 47.8l3.3 2.6-4-1.4zM107 111.9l2.1 .3-2.1 .4zM107.7 159l2.1 .4-2.1 .3z" fill="#000" stroke="#000" stroke-width=".19"/>
<!-- layer: WALL -->
<path d="M107.4 71.4v143.9M118.5 71.4v143.9" fill="none" stroke="#808080" stroke-width=".19"/>
<!-- layer: M-DIFUSER -->
<g fill="none" stroke="#000" stroke-width=".19">
<path d="M142.7 83h.5v8.4h-.5zM142.9 83v8.4M143.1 82.8l.1 .2M143.1 82.8l-.4-.1v.3M143.2 91.3l-.5 .4v-.3M306.2 89.6h1.1l-.1 18.8h-1zM306.5 89.6v18.8M307.3 89.6l-.2-.4-.9-.3v.7M306.2 108.4v.7l.8-.4M307.2 108.4l-.2 .3M142.7 135.3v.3l.4-.2M142.7 126.9h.5v8.4h-.5z"/>
<path d="M142.9 126.9v8.4M143.2 135.3l-.1 .1M143.2 126.9l-.5-.3v.3M143.2 175.1h.5v8.4h-.5zM143.4 175.1v8.4M143.7 175.1l-.5-.3v.3M143.7 183.5l-.5 .3v-.3"/>
</g>
<!-- layer: M-DUCT-EX -->
<path d="M145 90.4l.5 .5 .1-.2v.6l.1-.1 .5 .4M145.3 87.2h.7v.2l.3-.4v.2h.7M146.3 82.7l-.5 .5-.2-.1v.5l-.1-.1-.5 .5M311.9 99h1.6v.4l.8-.8v.4h1.6M314.1 89l-1.1 1.1-.3-.3v1.2l-.3-.3-1.1 1.1M311.3 106.2l1.1 1.1 .3-.3v1.2l.3-.3 1.1 1.1M145 134.3l.5 .5 .1-.1v.5l.1-.1 .5 .5M145.3 131.1h.7v.2l.3-.4v.2h.7M146.3 126.6l-.5 .5-.2-.1v.5l-.1-.1-.5 .5M145.8 179.3h.7v.2l.3-.4v.2h.7M146.7 174.8l-.4 .5-.2-.1v.5l-.1-.1-.5 .5M145.5 182.5l.5 .5 .1-.2v.6l.1-.1 .5 .5" fill="none" stroke="#000" stroke-width=".19"/>
<path d="M144.3 89.7l.8 .6-.2 .2zM144.9 83.8l.2 .3-.8 .5zM144.3 87.2l1-.2v.4zM311 91.5l.6 .6-1.8 1.2zM309.8 99l2.1-.4v.8zM309.8 104.7l1.8 1.2-.6 .6zM144.3 133.6l.8 .6-.2 .2zM144.9 127.7l.2 .3-.8 .5zM144.3 131.1l1-.2v.4zM145.4 175.9l.2 .3-.8 .5zM144.8 179.3l1-.2v.4zM144.8 181.8l.8 .6-.3 .2z" fill="#000" stroke="#000" stroke-width=".19"/>
<!-- layer: template -->
<path d="M26 284.3h380.6l-.2-.1zM26 284.3l.2-.1h380.2zM26 12.8v271.5l.2-.1zM26 12.8l.2 .2v271.2zM26 12.8l.2 .2 380.4-.2zM26.2 13l380.4-.2-.2 .2zM406.6 12.8l-.2 .2 .2 271.3zM406.4 13l.2 271.3-.2-.1z" fill="#000" stroke="#000" stroke-width=".19"/>
<g fill="none" stroke="#000" stroke-width=".19">
<path d="M26 262.7h380.6M31.2 279l.1 .1a.61 .61 0 0 0-.7-.8v.1a.7 .7 0 0 0 .7 .7M31.7 274.4v1.2l-.8-.2M31.7 279.5a.58 .58 0 0 1-1 .1l.1-.1a.7 .7 0 0 1 .9 .1M31.7 274.3v.1l.3 .5a6.5 6.5 0 0 0 2.4 2.1 .37 .37 0 0 1 .4 .2 .37 .37 0 0 1-.3 .5l-.2 .1a.41 .41 0 0 0-.1 .5 .41 .41 0 0 0 .5 .3 6.6 6.6 0 0 0 5.6-.4v-.2l-.3-.3a.48 .48 0 0 1-.3-.6 .48 .48 0 0 1 .6-.3 3.7 3.7 0 0 0 2.4-2.4l.1 1.1h.8a7.7 7.7 0 0 1-2.8 2.3l-.4 .2-.1 .2a.85 .85 0 0 1-.5 1.4 8.7 8.7 0 0 1-5.5-.2l-.2-.4 .1-.5a.78 .78 0 0 0-.8-1l-1.8-1.3-.7-.8h.2M31.8 274.3h-.1M31.9 279.4h-.1a.84 .84 0 0 1-.2-1 .49 .49 0 0 1 .4 .7l-.2 .3M32.4 268.1h9.8l-.1 3.6a8 8 0 0 1-4.9 6.1 8.1 8.1 0 0 1-4.8-6.1zM32.5 279.9h-.1a.82 .82 0 0 1-.2-1 .62 .62 0 0 1 .2 1M35.8 273.4l-1.3 2.1 1.3-1.8M35.8 268.3l.6 1.5-1.5-1.5-.2 .2 1.4 1.5-3.1-1.7 2.9 2-3.4-.7 3.4 1.1-3.2 .2 3.3 .2-3.3 1 3.3-.7-3 1.8 3.1-1.4-2.5 2.6 2.7-2.3M35.9 272.7l.3-.2a.72 .72 0 0 1 1.1 0 .85 .85 0 0 1 1.3 .2h.1l-.3 1.4-.4-.2-.8 .1-.4-.2-.5 .3h-.2z"/>
<path d="M35.9 268.3l.8 1.3-.2-1.2 .2-.1 .4 1.1v-1.1M36.6 271.4v.1a.32 .32 0 0 0 .1 .4 .32 .32 0 0 0 .4 0l.6-.1a.19 .19 0 0 0 .3-.1 .19 .19 0 0 0-.1-.2h-1.3M36.7 272.1v.1l-1.1 .3 .4 1.7a.37 .37 0 0 0 .6-.1l.7 .1a.75 .75 0 0 1 1 0h.2l.4-1.6-.4-.1-.4-.3-.3-.1M36.7 271.8v.4M36.7 274l-1.1 2.6 .7-2.3M37.1 277.7a8.1 8.1 0 0 0 4.8-6.1v-3.3h-9.3v3.3a8 8 0 0 0 4.8 6.1M37.1 269.9l.3 .2v-.3l.2 .4a.31 .31 0 0 0-.1 .3 .31 .31 0 0 0 .3 .2l-.2 .6-.4 .1a.77 .77 0 0 1-.2-1.3zM37.1 276.2h.3M37.1 276.3h.3M37.2 276.6h.1M37.4 276.5h-.2M37.5 268.3v1.1l.4-1.1"/>
<path d="M37.6 274.1l-.4 3.5-.2-3.5M37.8 271.8v.4M37.9 274.1l.9 2.6-.5-2.5M38 268.3l-.1 1.3 1-1.3-.7 1.5 1.7-1.5-1.4 1.7 3.2-1.7-3.1 2.1 3.3-.7-3.2 1.1 3.2 .1-3.1 .2 2.9 1.1-3.1-.7 2.8 1.7-2.9-1.4 2.4 2.6-2.7-2.4M38.8 273.3l1.1 2.3-1.2-2M41.5 279.3l.1-.1a.47 .47 0 0 1 .1 .7l-.3 .4-.1-.5zM42 279.8h.1a.7 .7 0 0 0 .1-1l-.2 .6 .1 .4M42.2 280l.5 .3a.34 .34 0 0 0 .5-.2h-.1a.7 .7 0 0 0-.9-.1M42.6 279.4l.1-.1a.7 .7 0 0 0 .1-1l-.2 .6 .1 .5M42.8 279.5l.5 .3a.34 .34 0 0 0 .5-.1v-.1a.74 .74 0 0 0-1 0M43.3 279l-.1 .1a.62 .62 0 0 1 .8-.8v.1a.75 .75 0 0 1-.8 .7M92.8 278.9h149.6"/>
<path d="M92.8 262.7v21.6M92.8 265.4h259.3M92.8 276.2h100M140.9 262.7v21.6M165.9 276.2v8.1M192.8 262.7v21.6M242.4 262.7v21.6M285.9 278.9h66.2M285.9 273.5h66.2M285.9 262.7v21.6M313.8 270.8h38.3M313.8 268.1h92.8"/>
<path d="M313.8 262.7v21.6M313.8 276.2h38.3M319.2 262.7v21.6M344 262.7v21.6M352.1 262.7v21.6M386.2 262.7v21.6M391 275.4h10.1M32.3 280l-.5 .3a.31 .31 0 0 1-.3 .1 .31 .31 0 0 1-.2-.3v-.1a.72 .72 0 0 1 1 .1M32.9 280.5a.57 .57 0 0 1-.5 .3 .57 .57 0 0 1-.5-.3h.1a.69 .69 0 0 1 .9 0M33.1 280.3h-.1a.7 .7 0 0 1 0-1l.2 .5-.1 .5M41.5 280.4a.57 .57 0 0 0 .5 .4 .57 .57 0 0 0 .5-.3 .74 .74 0 0 0-1 0M46.9 280.1h45"/>
<path d="M92.8 281.6h100M313.8 281.6h38.3"/>
<circle cx="37.3" cy="273.3" r="9.5"/>
<circle cx="37.3" cy="273.3" r="7.3"/>
<circle cx="396" cy="275.4" r="5.1"/>
</g>
<text font-size="10.6" x="49" y="271.8">BatStateU</text>
<g font-size="6.5">
<text x="144.7" y="235.6">M</text>
<text x="158" y="235.3">EXHAUST FAN RISER DIAGRAM</text>
<text x="144.7" y="242.5">21</text>
</g>
<g font-size="4.9">
<text x="296.4" y="40.6">LEGENDS:</text>
<text x="300.9" y="125.7">GENERAL NOTE:</text>
</g>
<g font-size="3.9">
<text x="158" y="241.5">SCALE</text>
<text x="255.9" y="241.5">NTS</text>
</g>
<text font-size="3.7" x="394.7" y="274.6">M</text>
<g font-size="3.3">
<text x="99.4" y="39.3">EXH.D 800x750</text>
<text x="101.8" y="44.3">2655.32 L/S</text>
<text x="335.7" y="57.6">BLOWER</text>
<text x="149.4" y="81">EXH.D 500 x 500</text>
<text x="335.8" y="80.5">DAMPER</text>
<text x="152.4" y="84.9">1175.35 L/S</text>
<text x="335.9" y="100.8">EXHAUST GRILL</text>
<text x="81.9" y="111.5">EXH.D 500 x 500</text>
<text x="85.8" y="115.5">1479.97 L/S</text>
<text x="149.4" y="128.1">EXH.D 500 x 400</text>
<text x="153.3" y="132.1">852.46 L/S</text>
<text x="300.8" y="135.5">1. ALL DIMENSIONS OF EXHAUST DUCT ARE IN MM UNITS.</text>
<text x="82.1" y="158.3">EXH.D 500 x 500</text>
<text x="86" y="162.3">627.52 L/S</text>
<text x="150.6" y="172.6">EXH.D 500 x 400</text>
<text x="153.6" y="176.5">627.52 L/S</text>
</g>
<text font-size="2.9" x="394.9" y="278.4">21</text>
<g font-size="2.7">
<text x="353" y="266.7">SHEET CONTENT</text>
<text x="386.8" y="266.4">SHEET NO.</text>
<text x="255.9" y="271.9">TEAM ABU</text>
</g>
<text font-size="2.5" x="249.2" y="280.5">ENGR. RONIEL A. AZUCENA</text>
<g font-size="2.4">
<text x="102.2" y="271.2">ENGR. MARK KERVIN N. ABU</text>
<text x="151.9" y="270.9">ENGR. ALLAN B. DE VILLA</text>
<text x="195.2" y="271.3">PROPOSED THREE STOREY HOSPITAL</text>
</g>
<g font-size="2.3">
<text x="30.6" y="269.4" transform="rotate(-56 30.6 269.4)">A</text>
<text x="31.7" y="268.1" transform="rotate(-57 31.7 268.1)">S</text>
<text x="33.3" y="266.8" transform="rotate(-33 33.3 266.8)">S</text>
<text x="34.3" y="266.2" transform="rotate(-15 34.3 266.2)">T</text>
<text x="35.4" y="265.8" transform="rotate(-6 35.4 265.8)">A</text>
<text x="36.9" y="265.7" transform="rotate(3 36.9 265.7)">T</text>
<text x="38.4" y="265.8" transform="rotate(11 38.4 265.8)">E</text>
<text x="40.7" y="266.4" transform="rotate(36 40.7 266.4)">U</text>
<text x="41.9" y="267.3" transform="rotate(46 41.9 267.3)">N</text>
<text x="43.1" y="268.4" transform="rotate(52 43.1 268.4)">I</text>
<text x="43.5" y="268.9" transform="rotate(62 43.5 268.9)">V</text>
<text x="29.6" y="274" transform="rotate(-85 29.6 274)">A</text>
<text x="29.7" y="272.3" transform="rotate(-78 29.7 272.3)">N</text>
<text x="29.8" y="275.1" transform="rotate(-94 29.8 275.1)">T</text>
<text x="30.1" y="270.9" transform="rotate(-66 30.1 270.9)">G</text>
<text x="44.3" y="270.3" transform="rotate(75 44.3 270.3)">E</text>
<text x="44.7" y="275.2" transform="rotate(114 44.7 275.2)">T</text>
<text x="44.7" y="271.7" transform="rotate(84 44.7 271.7)">R</text>
<text x="44.8" y="274.5" transform="rotate(100 44.8 274.5)">I</text>
<text x="44.9" y="273.2" transform="rotate(94 44.9 273.2)">S</text>
<text x="30.3" y="276.5" transform="rotate(-110 30.3 276.5)">A</text>
<text x="31" y="277.7" transform="rotate(-115 31 277.7)">B</text>
<text x="44.1" y="276.5" transform="rotate(122 44.1 276.5)">Y</text>
<text x="45.8" y="282.6">MECHANICAL ENGINEERING DEPARTMENT</text>
</g>
<g font-size="2.1">
<text x="61.5" y="274.5">BATANGAS STATE UNIVERSITY</text>
<text x="54.9" y="276.8">Gov. Pablo Borbon Main Campus II</text>
<text x="65.2" y="279.1">Alangilan, Batangas City</text>
</g>
<g font-size="1.8">
<text x="93.7" y="264.6">PROJECT LEADER</text>
<text x="142.7" y="264.7">INSTRUCTOR</text>
<text x="195.1" y="264.7">PROJECT / LOCATION:</text>
<text x="243.2" y="264.7">OWNER</text>
<text x="314.9" y="264.7">No.</text>
<text x="316" y="267.3">1</text>
<text x="321.7" y="264.7">REVISIONS</text>
<text x="323.2" y="267.4">DRAWING DETAILS</text>
<text x="344.7" y="264.7">DATE</text>
<text x="290.9" y="270.5">ABU, MARK KERVIN N.</text>
<text x="316" y="270.2">2</text>
<text x="316.1" y="272.8">3</text>
<text x="323.2" y="270.2">DRAWING DETAILS</text>
<text x="323.3" y="272.9">DRAWING DETAILS</text>
<text x="353.5" y="271.4">EXHAUST FAN RISER DIAGRAM</text>
<text x="290.9" y="276.8">AZUCENA, RONIEL A.</text>
<text x="194.5" y="282.4">BATANGAS CITY</text>
<text x="259.5" y="282.8">PRESIDENT</text>
<text x="288" y="282.1">CASTILLO, JOHN ADRIAN M.</text>
</g>
<g font-size="1.6">
<text x="107.2" y="273">MECHANICAL ENGINEER</text>
<text x="150.8" y="273">PROFESSIONAL MECHANICAL ENGINEER</text>
<text x="94.4" y="280.8">GROUP NO: 12</text>
<text x="94.5" y="278">SECTION: ME - 5103</text>
<text x="142.2" y="278.1">PRC Reg No.</text>
<text x="142.2" y="280.9">TIN:</text>
<text x="166.9" y="280.8">Issued on:</text>
<text x="167" y="278">PTR No.</text>
<text x="94.5" y="283.6">DATE SUB: JANUARY 07, 2020</text>
<text x="167" y="283.6">Issued at:</text>
</g>
<g font-size="1.4">
<text x="344" y="267.3">12/10/2019</text>
<text x="344" y="270.2">12/22/2019</text>
<text x="344.1" y="272.8">01/07/2020</text>
</g>
<g font-size="1.3">
<text x="287" y="264.6">PREPARED BY:</text>
<text x="33.3" y="280.9" transform="rotate(28 33.3 280.9)">P</text>
<text x="34" y="281.3" transform="rotate(18 34 281.3)">H</text>
<text x="35" y="281.6" transform="rotate(10 35 281.6)">I</text>
<text x="35.6" y="281.7" transform="rotate(9 35.6 281.7)">L</text>
<text x="36.1" y="278.7" transform="rotate(9 36.1 278.7)">1</text>
<text x="36.4" y="281.9" transform="rotate(1 36.4 281.9)">I</text>
<text x="36.7" y="278.8">90</text>
<text x="36.9" y="281.9">P</text>
<text x="37.6" y="281.9" transform="rotate(-8 37.6 281.9)">PI</text>
<text x="38" y="278.8" transform="rotate(-15 38 278.8)">3</text>
<text x="38.8" y="281.8" transform="rotate(-13 38.8 281.8)">N</text>
<text x="39.8" y="281.6" transform="rotate(-14 39.8 281.6)">ES</text>
</g>
</svg>
